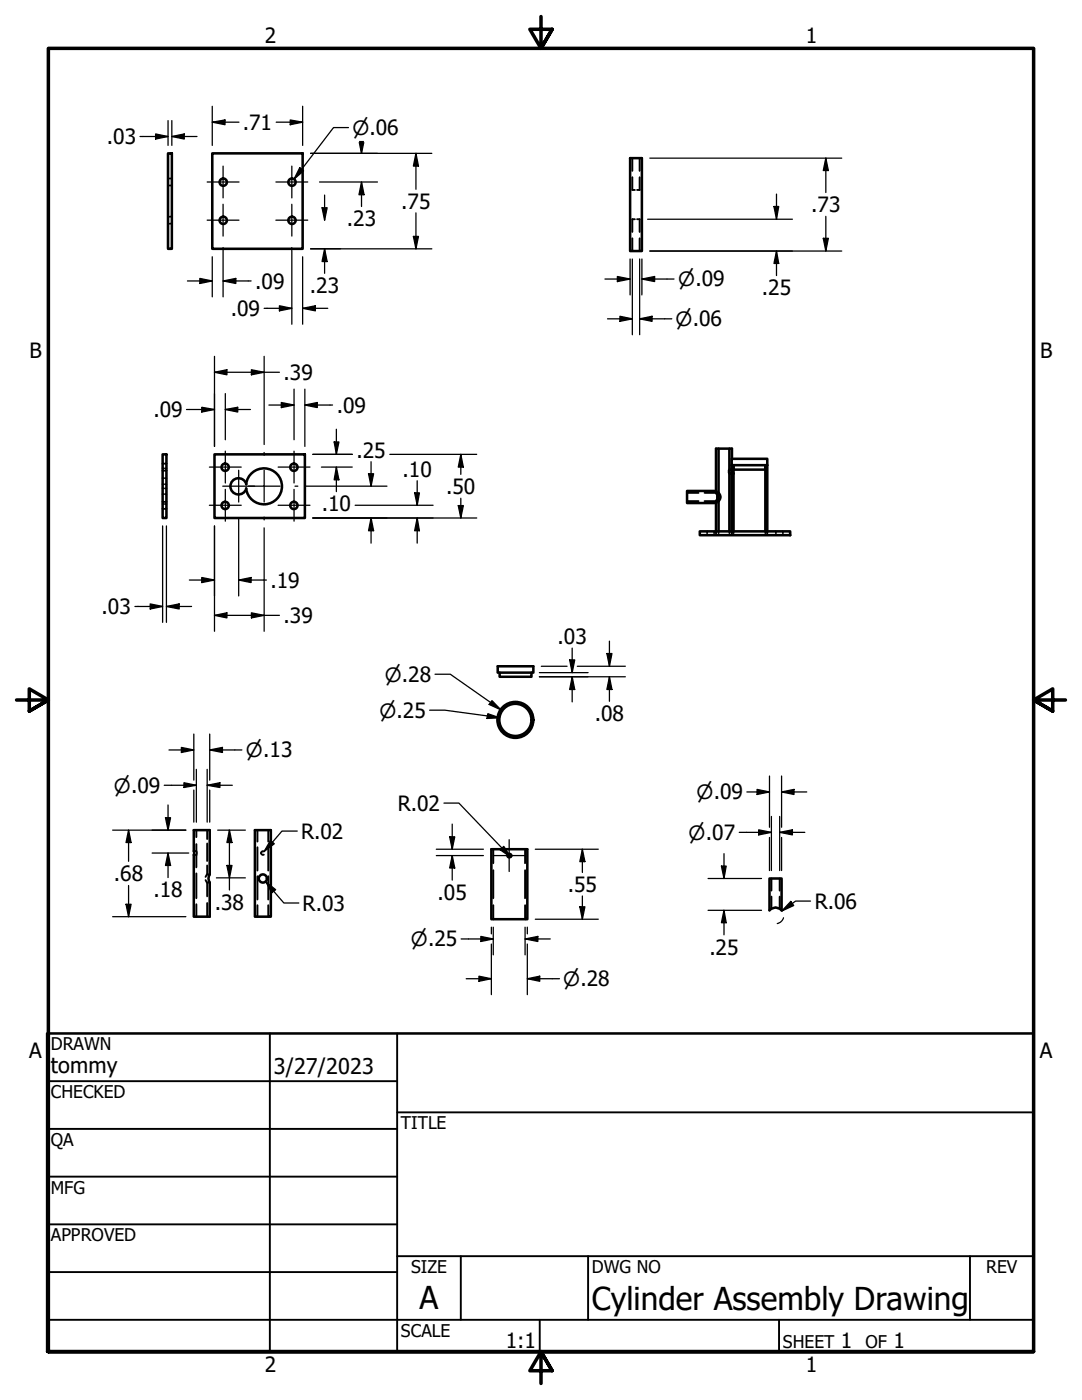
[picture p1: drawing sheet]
<svg xmlns="http://www.w3.org/2000/svg" width="216mm" height="279mm" viewBox="0 0 216 279" stroke-linecap="round" stroke-linejoin="round" font-family="sans-serif">
<!-- layer: Visible (ANSI) -->
<g fill="none" stroke="#000" stroke-width=".51">
<path d="M33.5 30.6h.8v19.1h-.8zM42.4 30.6h18v19.1h-18zM125.7 31.6h2.4v18.5h-2.4zM32.4 90.7h.8v12.7h-.8zM42.8 90.7h18v12.7h-18zM49.1 96.6a3.6 3.6 0 0 1 5.5-2.6 3.6 3.6 0 0 1 0 6.1 3.6 3.6 0 0 1-5.5-2.6M49.2 96.6a1.62 1.62 0 0 0-2.5-.9 1.62 1.62 0 0 0 0 2.7 1.62 1.62 0 0 0 2.5-.9M142.9 98a1.69 1.69 0 0 1 0 2.4M142.9 98h-5.8v2.4h5.8M143.1 98.4h.3M143.4 98.4a1.08 1.08 0 0 1 0 1.6M143.4 89.5v8.9"/>
<path d="M145.5 93.7v.8M145.5 93.7h.9M145.5 94.5h.9M145.5 89.5v4.2M145.5 94.5v11.5M146 92.8v13.2M146 92.8v-1.2h7.1v1.2M146 92.8h7.1M146 91.6v-2.1h-3.1v8.5M146.4 93.7v.8M146.4 93.7v-.9v.9h6.3v-.9v13.2M146.4 94.5v11.5"/>
<path d="M153.1 92.8v13.2M139.6 106h18.1v.8h-18.1zM142.9 100.4v5.6M143.1 100h.3M143.4 100v6M99.3 133h7.1v1.2h-7.1zM99.7 134.2v.9h6.3v-.9M38.7 165.7h3.1v8.8a1.47 1.47 0 0 0 0 1.6v6.8h-3.1zM50.9 165.7h3.1v17.2h-3.1zM98 169.5h7.2v14h-7.2zM101.3 170.5l.3-.1 .3 .1 .1 .3-.1 .2-.3 .1-.3-.1-.1-.2zM153.5 175.3h2.5v6.4a1.56 1.56 0 0 0-2.5 0z"/>
<circle cx="44.5" cy="36.4" r=".73"/>
<circle cx="58.3" cy="36.4" r=".73"/>
<circle cx="44.5" cy="44" r=".73"/>
<circle cx="58.3" cy="44" r=".73"/>
<circle cx="44.9" cy="93.2" r=".73"/>
<circle cx="58.6" cy="93.2" r=".73"/>
<circle cx="44.9" cy="100.9" r=".73"/>
<circle cx="58.6" cy="100.9" r=".73"/>
<circle cx="102.8" cy="143.7" r="3.6"/>
<circle cx="102.8" cy="143.7" r="3.2"/>
<circle cx="52.5" cy="175.3" r=".82"/>
</g>
<!-- layer: Hidden (ANSI) -->
<g fill="none" stroke="#000" stroke-width=".38">
<path d="M33.5 35.6h.3M33.5 37h.3M34 35.6h.3M34 37h.3M126.2 35.4v2.5h.5M126.2 31.6v2.5M127.6 35.4v2.5h-.5M127.6 31.6v2.5M33.5 43.2h.3M33.5 44.6h.3M34 43.2h.3M34 44.6h.3"/>
<path d="M126.2 47.6v2.5M126.7 43.8h-.5v2.5M127.1 43.8h.5v2.5M127.6 47.6v2.5M32.4 97.5h.3M32.4 96.6h.3M32.4 92.5h.3M32.4 93.9h.3M32.4 93.5h.3M32.4 95.4h.3M32.4 98.6h.3M33 97.5h.2"/>
<path d="M33 96.6h.2M33 92.5h.2M33 93.9h.2M33 93.5h.2M33 95.4h.2M33 98.6h.2M137.1 98.4h2.3M140.6 98.4h2.3M142.9 98.2l.1 .4M142.9 98v.1M143 99.8l-.1 .3M143.1 98.9v.6"/>
<path d="M143.1 98.4h.1M146 91.6v.4M146 92.4v.4M32.4 100.1h.3M32.4 101.5h.3M32.4 100.6h.3M33 100.1h.2M33 101.5h.2M33 100.6h.2M137.1 100h2.3M140.6 100h2.3M141.1 106v.3"/>
<path d="M141.1 106.6v.2M142.5 106v.3M142.5 106.6v.2M142.9 100.3v.1M142.9 106v.3M142.9 106.6v.2M143.1 100h.1M143.4 106v.3M143.4 106.6v.2M145.5 106v.3M145.5 106.6v.2M146 106v.3"/>
<path d="M146 106.6v.2M146.4 106v.3M146.4 106.6v.2M152.7 106v.3M152.7 106.6v.2M153.1 106v.3M153.1 106.6v.2M154.8 106v.3M154.8 106.6v.2M156.2 106v.3M156.2 106.6v.2M38.7 170.6h.2"/>
<path d="M38.7 169.9h.2M39.1 170.6h.1M39.1 169.9h.1M39.2 169.9v.1M39.2 165.7v1.4M39.2 168.5v1.4M39.2 170.6v2.5M39.2 174.3v5M39.2 170.5v.1M39.2 170.1v.3M41 175.6l.3 .5M41.3 174.5l-.3 .5"/>
<path d="M41.3 174.5h.2M41.3 176.1h.2M41.3 165.7v1.7M41.3 168.3v3.5M41.3 172.7v1.8M41.3 176.1v2.8M41.7 174.5h.1M41.7 176.1h.1M51.4 165.7v2.3M51.4 169.1v4.6M51.4 174.9v4.6M52.6 169.9l-.4 .1-.1 .2 .1 .3 .4 .1"/>
<path d="M53.5 165.7v2.3M53.5 169.1v4.6M53.5 174.9v4.6M98.4 169.5v2.8M98.4 173.7v5.6M104.8 169.5v2.8M104.8 173.7v5.6M153.9 175.3v2.4M153.9 178.9v2.5M155.6 175.3v2.4M155.6 178.9v2.5M39.2 180.5v2.4"/>
<path d="M41.3 180.2v2.7M51.4 180.7v2.2M53.5 180.7v2.2M98.4 180.7v2.8M104.8 180.7v2.8"/>
</g>
<!-- layer: Border (ANSI) -->
<path d="M107.9 3.3v6.4l-2.2-3.9h4.5l-2.3 3.9 2.3-3.9M3.3 139.7h6.4l-3.9-2.2v4.4l3.9-2.2-3.9 2.2M212.6 139.7h-6.4l3.9-2.2v4.4l-3.9-2.2 3.9 2.2M9.7 269.7v-260h196.5v260h-196.5h196.5M110.2 273.6l-2.3-3.9 2.3 3.9h-4.5l2.2-3.9v6.4" fill="none" stroke="#000" stroke-width=".7"/>
<!-- layer: Title (ANSI) -->
<g fill="none" stroke="#000" stroke-width=".38">
<path d="M9.4 215.8h69.8M53.8 206.2v63.5M79.2 206.2v63.5M9.4 225.3h69.8M9.4 234.8h69.8M79.2 222h127M9.4 244.3h69.8M9.4 253.9h69.8M79.2 250.7h127M91.9 250.7v12.7M117.3 250.7v12.7M193.5 250.7v12.7"/>
<path d="M9.4 263.4h196.8M107.7 263.4v6.3M155.4 263.4v6.3"/>
</g>
<path d="M9.4 206.2h196.8v63.5h-196.8z" fill="none" stroke="#000" stroke-width=".51"/>
<!-- layer: Center Mark (ANSI) -->
<g fill="none" stroke="#000" stroke-width=".25">
<path d="M41.3 36.3h6.4M44.5 33.1v6.4M55.1 36.3h6.3M58.2 33.1v6.4M41.3 43.9h6.4M44.5 40.8v6.3M55.1 43.9h6.3M58.2 40.8v6.3M41.8 93.2h6.3M44.4 97h6.4M45 90v6.4M45 97.7v6.3"/>
<path d="M47.6 93.9v6.3M52.7 93.9v3.1h-3.2M52.7 90.3v.6M55.5 93.2h6.3M55.9 97h-3.2v3.2M58.7 90v6.4M58.7 97.7v6.3M58.9 97h.5M41.8 100.8h6.3M52.7 103.2v.6M55.5 100.8h6.3M98.4 170.8h6.4"/>
<path d="M101.6 167.6v6.3"/>
</g>
<!-- layer: Dimension (ANSI) -->
<g fill="none" stroke="#000" stroke-width=".25">
<path d="M27.9 27.2h5.6M31.1 26.7l2.4 .5-2.4 .5zM33.5 24.1v4.9M34.3 27.2l2.5-.5v1zM34.3 27.2h5M34.3 24.1v4.9M42.4 24.4l2.5-.5v1zM42.4 24.4h5.3M42.4 21.2v7.8M55.1 24.4h5.3M57.9 23.9l2.5 .5-2.5 .5zM59.8 33.5l.8 .6-1.9 1.7z"/>
<path d="M60.4 21.2v7.8M62 30.6h24.2M63.8 36.3h11.5M64.8 38.9v5M69.5 25.5h-3l-7.8 10.3M71.7 28.4l.4 2.2v-2.2M72.1 36.3l.5 2.6h-1zM72.1 36.3v4.9M72.6 28.4l-.5 2.2M83 30.6l.5 2.5h-1zM83 30.6v7.2M129.7 31.6h38.3"/>
<path d="M154.9 38.7v5.1M164.8 31.6l.5 2.4h-1zM164.8 31.6v6.8M37.4 56.1h5M39.9 55.6l2.5 .5-2.5 .5zM42.4 51.2v8M44.5 56.1l2.6-.5v1zM44.5 56.1h5.6M44.5 49.4v9.8M58.2 49.4v15.3M60.4 51.2v13.5M62 49.7h24.2"/>
<path d="M64.3 41.5h1l-.5 2.4zM64.8 49.7l.5 2.5h-1zM64.8 49.7v4.8M82.5 47.2h1l-.5 2.5zM83 42.5v7.2M120.7 55.7h5M123.2 55.2l2.5 .5-2.5 .5zM125.7 51.7v7.2M126.2 51.7v15.1M127.6 51.7v15.1M128.1 55.7l2.5-.5v1zM128.1 55.7h6.4"/>
<path d="M128.1 51.7v7.2M129.2 43.8h28.9M129.7 50.1h38.3M154.4 41.2h1l-.5 2.6zM154.9 50.1l.5 2.5h-1zM154.9 50.1v4.9M164.3 47.6h1l-.5 2.5zM164.8 43.2v6.9M42.8 74.3l2.5-.5v1zM42.8 71.1v18M42.8 74.3h13M45 78.5v9.3"/>
<path d="M50.2 73.8l2.5 .5-2.5 .5zM52.7 61.5h5.5M52.7 71.1v17.6M55.8 61l2.4 .5-2.4 .5zM58.7 77.7v10.1M60.4 61.5l2.5-.5v1zM60.4 61.5h5M60.8 77.7v11.4M121.2 63.6h5M123.7 63.1l2.5 .5-2.5 .5zM127.6 63.6l2.5-.5v1zM127.6 63.6h6.4"/>
<path d="M37.2 81.7h5.6M40.3 81.3l2.5 .4-2.5 .5zM45 81.7l2.4-.4v.9zM45 81.7h5M53.7 80.8h5M56.1 80.3l2.6 .5-2.6 .5zM60.8 80.8l2.5-.5v1zM60.8 80.8h5.6M61 97h16.2M62.4 90.7h7.9M64.1 93.2h6.2M66.7 88.2h.9l-.5 2.5z"/>
<path d="M67.1 93.2l.5 2.6h-.9zM67.1 85.7v5M67.1 93.2v4.9M73.5 94.6h1l-.5 2.4zM74 92.1v4.9M77.8 90.7h17.3M82.7 98.4h1l-.5 2.4zM83.2 95.9v4.9M91.9 90.7l.6 2.5h-1.1zM91.9 90.7v4M91.9 99.4v4M32.4 105v19.2"/>
<path d="M33.2 105v19.2M37.8 115.8h5M40.3 115.3l2.5 .5-2.5 .5zM42.8 105v21M47.6 115.8l2.5-.5v1zM47.6 115.8h5.5M47.6 103.4v15.5M52.7 105.3v20.7M62.4 103.4h32.7M70.9 100.8h15.5M74 103.4l.5 2.5h-1zM74 103.4v5"/>
<path d="M83.2 103.4l.5 2.5h-1zM83.2 103.4v5M91.4 100.9h1.1l-.6 2.5zM26.9 121h5.5M30 120.5l2.4 .5-2.4 .5zM33.2 121l2.6-.5v1zM33.2 121h5M42.8 122.8l2.5-.5v1zM42.8 122.8h13M50.2 122.3l2.5 .5-2.5 .5zM86.8 134.6h3.1l10 7.1M98.2 139.8l1.7 1.9-2.3-1.1z"/>
<path d="M107.6 135.1h17.2M107.6 134.2h9.7M108 133h5.2M113.7 131.7h1l-.5 2.5zM114.2 135.1l.5 2.5h-1zM114.2 129.3v4.9M114.2 135.1v5M115.2 133h9.6M121.1 130.4h1l-.5 2.6zM121.6 135.1l.5 2.5h-1zM121.6 128v5M121.6 135.1v4.9"/>
<path d="M32.8 156.7h6.4M33.7 149.7h5M36.2 149.2l2.5 .5-2.5 .5zM36.7 156.2l2.5 .5-2.5 .5zM38.7 146.5v9.2M38.7 157.7v6.4M39.2 153.5v10.6M41.3 156.7l2.6-.5v1zM41.3 156.7h5.1M41.3 153.5v10.6M41.8 149.7l2.6-.5v1zM41.8 149.7h6.5"/>
<path d="M41.8 146.5v9.2M41.8 157.7v6.4M85.7 141.7h3.1l10.9 1.6M97.3 142.4l2.4 .9-2.5 .1zM149 158.1h4.5M151.1 157.5l2.4 .6-2.4 .5zM153.5 154.9v10.2M156 158.1l2.4-.6v1.1zM156 158.1h5M156 154.9v10.2M22.5 165.7h14.6M25.7 165.7l.5 2.4h-1.1z"/>
<path d="M25.7 165.7v6.2M25.7 176.7v6.2M30.4 170.2h7.3M33 163.2h1l-.5 2.5zM33.5 170.2l.5 2.5h-1zM33.5 160.7v5M33.5 170.2v4.9M43.2 175.2h5.8M43.4 165.7h5.6M45.3 172.7h1l-.5 2.5zM45.8 165.7l.5 2.4h-1zM45.8 165.7v11.9"/>
<path d="M53 176l2 1.5-.8 .7zM53 176l3.6 4.2h3M54 167.7l.7 .7-2 1.5zM59.3 165.9h-3l-3.6 4M87.1 169.5h9.4M87.1 170.8h9.4M88.6 160.3h3l10.3 10.8M89.7 167h1l-.5 2.5zM90.2 170.8l.5 2.4h-1zM90.2 164.5v5M90.2 170.8v4.8M100.5 168.9l1.4 2.2-2.1-1.5z"/>
<path d="M106.8 169.5h12.6M116.2 169.5l.5 2.5h-1zM116.2 169.5v4.6M116.2 178.8v4.7M141.3 175.3h10.7M144 172.8h.9l-.4 2.5zM144.5 170.4v4.9M147.5 166.1h6.4M151.4 165.6l2.5 .5-2.5 .5zM153.5 167.1v6.6M153.9 162.9v10.8M155.6 166.1l2.5-.5v1z"/>
<path d="M155.6 166.1h5M155.6 162.9v10.8M156 167.1v6.6M157.8 179.9l.6 .8-2.4 1.1zM161.7 179.8h-3l-2.7 2M22.5 182.9h14.6M25.1 180.5h1.1l-.5 2.4zM92 187.4h6.4M93 195.3h5M95.6 194.8l2.4 .5-2.4 .5zM95.9 186.9l2.5 .5-2.5 .5zM98 185v1.4"/>
<path d="M98 188.4v10.1M98.4 185v5.6M104.8 187.4l2.5-.5v1zM104.8 187.4h5M104.8 185v5.6M105.2 195.3l2.5-.5v1zM105.2 195.3h6.4M105.2 185v1.4M105.2 188.4v10.1M106.8 183.5h12.6M115.7 181h1l-.5 2.5zM141.3 181.7h10.7"/>
<path d="M144.5 181.7l.4 2.4h-.9zM144.5 181.7v4.9M156.3 183.2a1.62 1.62 0 0 1-1.2 1.1"/>
</g>
<g fill="#000">
<path d="M31.1 26.7l2.4 .5-2.4 .5z" fill-rule="evenodd"/>
<path d="M34.3 27.2l2.5-.5v1z" fill-rule="evenodd"/>
<path d="M42.4 24.4l2.5-.5v1z" fill-rule="evenodd"/>
<path d="M57.9 23.9l2.5 .5-2.5 .5z" fill-rule="evenodd"/>
<path d="M59.8 33.5l.8 .6-1.9 1.7z" fill-rule="evenodd"/>
<path d="M71.6 28.1h1l-.5 2.5z" fill-rule="evenodd"/>
<path d="M72.1 36.3l.5 2.6h-1z" fill-rule="evenodd"/>
<path d="M83 30.6l.5 2.5h-1z" fill-rule="evenodd"/>
<path d="M164.8 31.6l.5 2.4h-1z" fill-rule="evenodd"/>
<path d="M39.9 55.6l2.5 .5-2.5 .5z" fill-rule="evenodd"/>
<path d="M44.5 56.1l2.6-.5v1z" fill-rule="evenodd"/>
<path d="M64.3 41.5h1l-.5 2.4z" fill-rule="evenodd"/>
<path d="M64.8 49.7l.5 2.5h-1z" fill-rule="evenodd"/>
<path d="M82.5 47.2h1l-.5 2.5z" fill-rule="evenodd"/>
<path d="M123.2 55.2l2.5 .5-2.5 .5z" fill-rule="evenodd"/>
<path d="M128.1 55.7l2.5-.5v1z" fill-rule="evenodd"/>
<path d="M154.4 41.2h1l-.5 2.6z" fill-rule="evenodd"/>
<path d="M154.9 50.1l.5 2.5h-1z" fill-rule="evenodd"/>
<path d="M164.3 47.6h1l-.5 2.5z" fill-rule="evenodd"/>
<path d="M42.8 74.3l2.5-.5v1z" fill-rule="evenodd"/>
<path d="M50.2 73.8l2.5 .5-2.5 .5z" fill-rule="evenodd"/>
<path d="M55.8 61l2.4 .5-2.4 .5z" fill-rule="evenodd"/>
<path d="M60.4 61.5l2.5-.5v1z" fill-rule="evenodd"/>
<path d="M123.7 63.1l2.5 .5-2.5 .5z" fill-rule="evenodd"/>
<path d="M127.6 63.6l2.5-.5v1z" fill-rule="evenodd"/>
<path d="M40.3 81.3l2.5 .4-2.5 .5z" fill-rule="evenodd"/>
<path d="M45 81.7l2.4-.4v.9z" fill-rule="evenodd"/>
<path d="M56.1 80.3l2.6 .5-2.6 .5z" fill-rule="evenodd"/>
<path d="M60.8 80.8l2.5-.5v1z" fill-rule="evenodd"/>
<path d="M66.7 88.2h.9l-.5 2.5z" fill-rule="evenodd"/>
<path d="M67.1 93.2l.5 2.6h-.9z" fill-rule="evenodd"/>
<path d="M73.5 94.6h1l-.5 2.4z" fill-rule="evenodd"/>
<path d="M82.7 98.4h1l-.5 2.4z" fill-rule="evenodd"/>
<path d="M91.9 90.7l.6 2.5h-1.1z" fill-rule="evenodd"/>
<path d="M40.3 115.3l2.5 .5-2.5 .5z" fill-rule="evenodd"/>
<path d="M47.6 115.8l2.5-.5v1z" fill-rule="evenodd"/>
<path d="M74 103.4l.5 2.5h-1z" fill-rule="evenodd"/>
<path d="M83.2 103.4l.5 2.5h-1z" fill-rule="evenodd"/>
<path d="M91.4 100.9h1.1l-.6 2.5z" fill-rule="evenodd"/>
<path d="M30 120.5l2.4 .5-2.4 .5z" fill-rule="evenodd"/>
<path d="M33.2 121l2.6-.5v1z" fill-rule="evenodd"/>
<path d="M42.8 122.8l2.5-.5v1z" fill-rule="evenodd"/>
<path d="M50.2 122.3l2.5 .5-2.5 .5z" fill-rule="evenodd"/>
<path d="M113.7 131.7h1l-.5 2.5z" fill-rule="evenodd"/>
<path d="M114.2 135.1l.5 2.5h-1z" fill-rule="evenodd"/>
<path d="M121.1 130.4h1l-.5 2.6z" fill-rule="evenodd"/>
<path d="M121.6 135.1l.5 2.5h-1z" fill-rule="evenodd"/>
<path d="M36.2 149.2l2.5 .5-2.5 .5z" fill-rule="evenodd"/>
<path d="M36.7 156.2l2.5 .5-2.5 .5z" fill-rule="evenodd"/>
<path d="M41.3 156.7l2.6-.5v1z" fill-rule="evenodd"/>
<path d="M41.8 149.7l2.6-.5v1z" fill-rule="evenodd"/>
<path d="M97.3 142.4l2.4 .9-2.5 .1z" fill-rule="evenodd"/>
<path d="M98.2 139.8l1.7 1.9-2.3-1.1z" fill-rule="evenodd"/>
<path d="M151.1 157.5l2.4 .6-2.4 .5z" fill-rule="evenodd"/>
<path d="M156 158.1l2.4-.6v1.1z" fill-rule="evenodd"/>
<path d="M25.7 165.7l.5 2.4h-1.1z" fill-rule="evenodd"/>
<path d="M33 163.2h1l-.5 2.5z" fill-rule="evenodd"/>
<path d="M33.5 170.2l.5 2.5h-1z" fill-rule="evenodd"/>
<path d="M45.3 172.7h1l-.5 2.5z" fill-rule="evenodd"/>
<path d="M45.8 165.7l.5 2.4h-1z" fill-rule="evenodd"/>
<path d="M54 167.7l.7 .7-2 1.5z" fill-rule="evenodd"/>
<path d="M53 176l2 1.5-.8 .7z" fill-rule="evenodd"/>
<path d="M89.7 167h1l-.5 2.5z" fill-rule="evenodd"/>
<path d="M90.2 170.8l.5 2.4h-1z" fill-rule="evenodd"/>
<path d="M100.5 168.9l1.4 2.2-2.1-1.5z" fill-rule="evenodd"/>
<path d="M116.2 169.5l.5 2.5h-1z" fill-rule="evenodd"/>
<path d="M144 172.8h.9l-.4 2.5z" fill-rule="evenodd"/>
<path d="M151.4 165.6l2.5 .5-2.5 .5z" fill-rule="evenodd"/>
<path d="M157.8 179.9l.6 .8-2.4 1.1z" fill-rule="evenodd"/>
<path d="M155.6 166.1l2.5-.5v1z" fill-rule="evenodd"/>
<path d="M25.1 180.5h1.1l-.5 2.4z" fill-rule="evenodd"/>
<path d="M95.6 194.8l2.4 .5-2.4 .5z" fill-rule="evenodd"/>
<path d="M95.9 186.9l2.5 .5-2.5 .5z" fill-rule="evenodd"/>
<path d="M104.8 187.4l2.5-.5v1z" fill-rule="evenodd"/>
<path d="M105.2 195.3l2.5-.5v1z" fill-rule="evenodd"/>
<path d="M115.7 181h1l-.5 2.5z" fill-rule="evenodd"/>
<path d="M144.5 181.7l.4 2.4h-.9z" fill-rule="evenodd"/>
</g>
<g font-size="6.3">
<text x="83.7" y="261.2">A</text>
<text x="118.1" y="261.4">Cylinder Assembly Drawing</text>
</g>
<g font-size="4.3">
<text x="10.2" y="214.1">tommy</text>
<text x="54.6" y="214.3">3/27/2023</text>
</g>
<g font-size="4.2">
<text x="52.8" y="8.6">2</text>
<text x="160.8" y="8.6">1</text>
<text x="21.3" y="28.8">.03</text>
<text x="48.5" y="25.9">.71</text>
<text x="80.1" y="41.7">.75</text>
<text x="69.2" y="45.1">.23</text>
<text x="161.9" y="42.4">.73</text>
<text x="50.9" y="57.6">.09</text>
<text x="61.8" y="58.5">.23</text>
<text x="152" y="58.9">.25</text>
<text x="46" y="63.1">.09</text>
<text x="5.9" y="71.4">B</text>
<text x="207.6" y="71.4">B</text>
<text x="56.6" y="75.8">.39</text>
<text x="30.6" y="83.2">.09</text>
<text x="67.2" y="82.4">.09</text>
<text x="71.1" y="91.3">.25</text>
<text x="80.3" y="95.1">.10</text>
<text x="89" y="98.6">.50</text>
<text x="64.2" y="102">.10</text>
<text x="54" y="117.3">.19</text>
<text x="20.3" y="122.6">.03</text>
<text x="56.6" y="124.3">.39</text>
<text x="111.3" y="128.5">.03</text>
<text x="118.7" y="143.9">.08</text>
<text x="79.4" y="161.8">R.02</text>
<text x="60.1" y="167.4">R.02</text>
<text x="22.7" y="175.8">.68</text>
<text x="30.6" y="179.1">.18</text>
<text x="87.3" y="179.6">.05</text>
<text x="113.3" y="178">.55</text>
<text x="42.9" y="181.5">.38</text>
<text x="60.4" y="181.7">R.03</text>
<text x="162.6" y="181.4">R.06</text>
<text x="141.5" y="190.5">.25</text>
<text x="5.8" y="211.1">A</text>
<text x="207.5" y="211.1">A</text>
<text x="100.9" y="269">1:1</text>
<text x="167.8" y="268.9">1</text>
<text x="178.3" y="268.9">1</text>
<text x="52.8" y="273.8">2</text>
<text x="160.8" y="273.8">1</text>
</g>
<g font-size="3.9">
<text x="70.4" y="26.9">⌀.06</text>
<text x="135.3" y="57.2">⌀.09</text>
<text x="134.8" y="65.1">⌀.06</text>
<text x="76.8" y="136.1">⌀.28</text>
<text x="75.7" y="143.2">⌀.25</text>
<text x="49.1" y="151.1">⌀.13</text>
<text x="22.7" y="158.2">⌀.09</text>
<text x="139" y="159.5">⌀.09</text>
<text x="137.4" y="167.6">⌀.07</text>
<text x="82" y="188.8">⌀.25</text>
<text x="112.4" y="196.8">⌀.28</text>
</g>
<g font-size="3.5">
<text x="10.2" y="209.5">DRAWN</text>
<text x="10.2" y="219.1">CHECKED</text>
<text x="80" y="225.3">TITLE</text>
<text x="10.2" y="228.7">QA</text>
<text x="10.2" y="238.2">MFG</text>
<text x="10.2" y="247.7">APPROVED</text>
<text x="82" y="254.1">SIZE</text>
<text x="118.1" y="254.1">DWG NO</text>
<text x="196.8" y="254">REV</text>
<text x="80" y="266.8">SCALE</text>
<text x="156.2" y="268.9">SHEET</text>
<text x="172.7" y="268.9">OF</text>
</g>
</svg>
